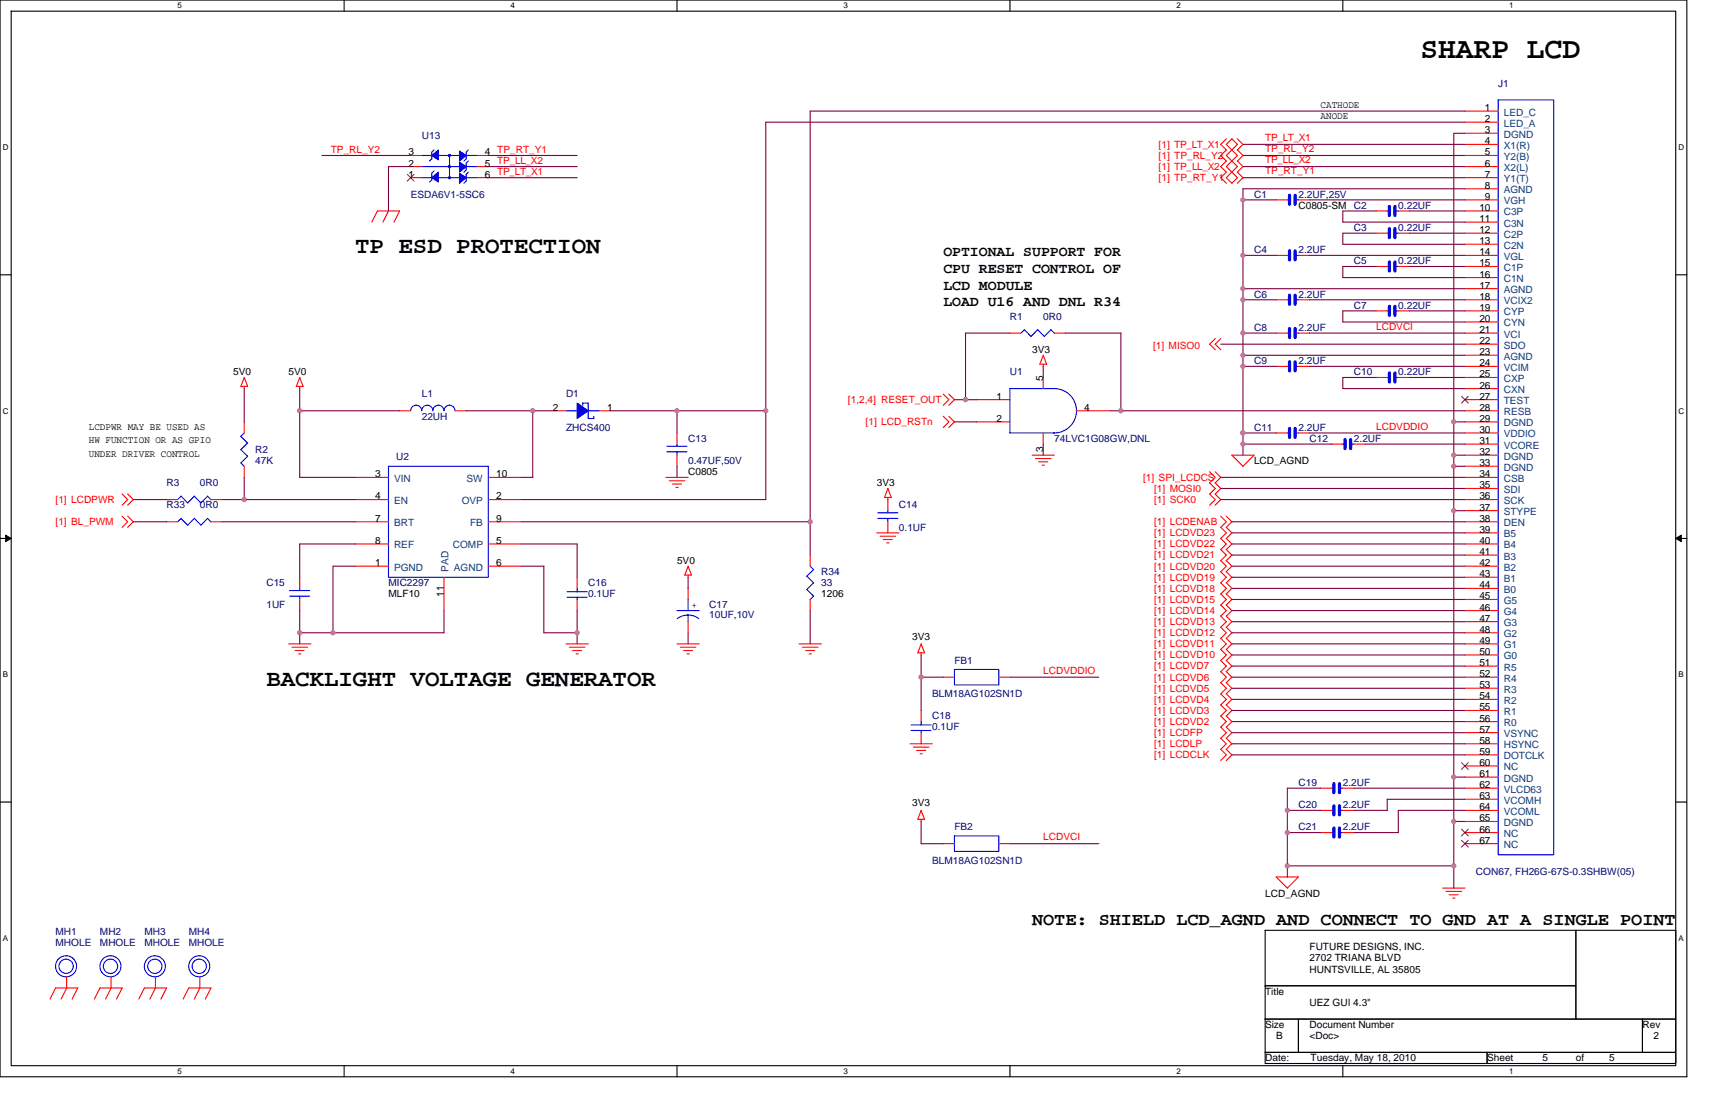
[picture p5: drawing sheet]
<svg xmlns="http://www.w3.org/2000/svg" width="432mm" height="279mm" viewBox="0 0 432 279" stroke-linecap="round" stroke-linejoin="round" font-family="sans-serif">
<path d="M0 0h424.7v271h-424.7zM2.8 2.8h419.1v265.4h-419.1z" fill="none" stroke="#000" stroke-width=".28"/>
<g fill="#fff">
<path d="M44.7 .3h1.1v2.2h-1.1z"/>
<path d="M44.7 268.5h1.1v2.3h-1.1z"/>
</g>
<path d="M86.6 0v2.8M86.6 268.2v2.8" fill="none" stroke="#000" stroke-width=".28"/>
<g fill="#fff">
<path d="M128.5 .3h1.2v2.2h-1.2z"/>
<path d="M128.5 268.5h1.2v2.3h-1.2z"/>
</g>
<path d="M170.5 0v2.8M170.5 268.2v2.8" fill="none" stroke="#000" stroke-width=".28"/>
<g fill="#fff">
<path d="M212.4 .3h1.1v2.2h-1.1z"/>
<path d="M212.4 268.5h1.1v2.3h-1.1z"/>
</g>
<path d="M254.3 0v2.8M254.3 268.2v2.8" fill="none" stroke="#000" stroke-width=".28"/>
<g fill="#fff">
<path d="M296.2 .3h1.1v2.2h-1.1z"/>
<path d="M296.2 268.5h1.1v2.3h-1.1z"/>
</g>
<path d="M338.1 0v2.8M338.1 268.2v2.8" fill="none" stroke="#000" stroke-width=".28"/>
<g fill="#fff">
<path d="M380 .3h1.1v2.2h-1.1z"/>
<path d="M380 268.5h1.1v2.3h-1.1z"/>
<path d="M.7 36h1.5v2.2h-1.5z"/>
<path d="M422.6 36h1.5v2.2h-1.5z"/>
<path d="M.7 102.3h1.5v2.3h-1.5z"/>
<path d="M422.6 102.3h1.5v2.3h-1.5z"/>
</g>
<path d="M0 69.2h2.8M421.9 69.2h2.8" fill="none" stroke="#000" stroke-width=".28"/>
<g fill="#fff">
<path d="M.7 168.7h1.4v2.2h-1.4z"/>
<path d="M422.6 168.7h1.3v2.2h-1.3z"/>
</g>
<path d="M0 135.5h2.8M421.9 135.5h2.8" fill="none" stroke="#000" stroke-width=".28"/>
<path d="M1.4 134.7l1.4 .8-1.4 .8zM421.9 135.5l1.4-.8v1.6z" fill="#000" stroke="#000" stroke-width=".25"/>
<g fill="#fff">
<path d="M.7 235.1h1.4v2.2h-1.4z"/>
<path d="M422.6 235.1h1.4v2.2h-1.4z"/>
</g>
<path d="M0 201.9h2.8M421.9 201.9h2.8M318.5 234.2h78.3v13.9h-78.3zM396.8 234.2h25.1v22.3h-25.1zM318.5 248.1h78.3v8.4h-78.3zM318.5 256.5h8.4v8.4h-8.4zM326.9 256.5h86.6v8.4h-86.6zM413.5 256.5h8.4v8.4h-8.4zM318.5 264.9h55.9v2.8h-55.9zM374.4 264.9h47.5v2.8h-47.5z" fill="none" stroke="#000" stroke-width=".28"/>
<g fill="none" stroke="#f00" stroke-width=".28">
<path d="M103.4 39.1h2.8M120.2 39.1h2.8M308.8 37.7l-1.4 1.4 1.4 1.4-1.4 1.4 1.4 1.4M308.8 34.9l-1.4 1.4 1.4 1.5M310.1 34.9l1.5 1.4-2.8 2.8 2.8 2.8-2.8 2.8 1.4 1.4M310.2 34.9l-1.4 1.4 2.8 2.8-2.8 2.8 2.8 2.8-1.5 1.4M311.5 34.9l1.4 1.4-1.4 1.5M311.5 37.7l1.4 1.4-1.4 1.4 1.4 1.4-1.4 1.4M368.8 28h8.4M368.8 30.8h8.4M368.8 33.5h8.4M368.8 36.3h8.4"/>
<path d="M368.8 39.1h8.4M95 53.1h5.6M95 53.1l-1.4 2.8M97.8 53.1l-1.4 2.8M100.6 53.1l-1.4 2.8M103.4 41.9h2.8M103.4 44.7h2.8M120.2 41.9h2.8M120.2 44.7h2.8M308.8 43.3l-1.4 1.4 1.4 1.4M311.5 43.3l1.4 1.4-1.4 1.4M321.3 50.3h2.8"/>
<path d="M326.9 50.3h2.8M346.5 53.1h2.8M346.5 58.7h2.8M352.1 53.1h2.8M352.1 58.7h2.8M368.8 53.1h8.4M368.8 41.9h8.4M368.8 44.7h8.4M368.8 47.5h8.4M368.8 50.3h8.4M368.8 55.9h8.4M368.8 58.7h8.4"/>
<path d="M321.3 64.3h2.8M321.3 75.5h2.8M326.9 64.3h2.8M326.9 75.5h2.8M346.5 78.3h2.8M346.5 67.1h2.8M352.1 78.3h2.8M352.1 67.1h2.8M368.8 78.3h8.4M368.8 61.5h8.4M368.8 64.3h8.4M368.8 67.1h8.4"/>
<path d="M368.8 69.9h8.4M368.8 72.7h8.4M368.8 75.5h8.4M61.5 97.3v.5M61.5 95l.9 2.3M61.5 95l-.9 2.3h1.7M75.5 97.3v.5M75.5 95l.8 2.3M75.5 95l-.9 2.3h1.7M237.5 99.2l1.4 1.4-1.4 1.4M238.9 99.2l1.4 1.4-1.4 1.4M254.3 83.8h2.8"/>
<path d="M262.7 95v2.8M262.7 91.7v.5M262.7 89.4l.8 2.3M262.7 89.4l-.9 2.3h1.7M265.5 83.8h2.7M306 85.2l-1.4 1.4 1.4 1.5M307.4 85.2l-1.4 1.4 1.4 1.5M321.3 83.8h2.8M321.3 92.2h2.8M326.9 83.8h2.8M326.9 92.2h2.8M346.5 95h2.8"/>
<path d="M352.1 95h2.8M368.8 81h8.4M368.8 83.8h8.4M368.8 86.6h8.4M368.8 89.4h8.4M368.8 92.2h8.4M368.8 95h8.4M368.8 97.8h8.4M61.5 106.2v2.8M61.5 117.4v2.8M100.6 103.4h2.8M114.6 103.4h2.8"/>
<path d="M139.7 103.4h2.8M150.9 103.4h2.8M170.5 109v2.8M170.5 114.6v2.8M237.5 104.8l1.4 1.4-1.4 1.4M238.9 104.8l1.4 1.4-1.4 1.4M245.9 100.6h8.4M245.9 106.2h8.4M259.9 114.6h5.6M260.7 115.4h3.9M261.5 116.2h2.3M262.4 117.1h.6"/>
<path d="M262.7 109v2.8M271 103.4h8.4M304.5 118.7l1.5 1.5-1.5 1.4M305.9 118.7l1.5 1.5-1.5 1.4M315.7 114.6l-2.8 2.8M315.8 114.6h-5.6l2.7 2.8M321.3 109h2.8M326.9 109h2.8M335.3 111.8h2.8M340.9 111.8h2.8M368.8 114.6h8.4M368.8 100.6h8.4"/>
<path d="M368.8 103.4h8.4M368.8 106.2h8.4M368.8 109h8.4M368.8 111.8h8.4M368.8 117.4h8.4M30.7 129.9l1.5 1.4-1.5 1.5M30.7 124.3l1.5 1.5-1.5 1.4M32.1 129.9l1.4 1.4-1.4 1.5M32.1 124.3l1.4 1.5-1.4 1.4M41.9 125.8h2.8M41.9 131.3h2.8M53.1 125.8h2.8"/>
<path d="M53.1 131.3h2.8M89.4 120.2h8.4M89.4 125.8h8.4M89.4 131.3h8.4M89.4 136.9h8.4M123 120.2h8.3M123 125.8h8.3M123 131.3h8.3M123 136.9h8.3M167.7 120.2h5.6M168.5 121h3.9M169.3 121.8h2.3"/>
<path d="M170.2 122.7h.6M204 139.7v2.8M220.7 134.1h5.7M221.6 135h3.9M222.4 135.8h2.3M223.3 136.7h.5M223.5 125.2v3.3M223.5 131.3v2.8M223.6 122.9l-.9 2.3h1.7l-.9-2.2M304.5 124.3l1.5 1.5-1.5 1.4M304.5 121.5l1.5 1.5-1.5 1.4M305.9 124.3l1.5 1.5-1.5 1.4"/>
<path d="M305.9 121.5l1.5 1.5-1.5 1.4M307.3 138.3l1.5 1.4-1.5 1.4 1.5 1.4-1.5 1.4M307.3 135.5l1.5 1.4-1.5 1.4M307.3 132.7l1.5 1.4-1.5 1.5M307.3 129.9l1.5 1.4-1.5 1.5M308.7 138.3l1.5 1.4-1.5 1.4 1.5 1.4-1.5 1.4M308.7 135.5l1.5 1.4-1.5 1.4M308.7 132.7l1.5 1.4-1.5 1.5M308.7 129.9l1.5 1.4-1.5 1.5M368.8 120.2h8.4M368.8 134.1h8.4M368.8 123h8.4"/>
<path d="M368.8 125.8h8.4M368.8 128.5h8.4M368.8 131.3h8.4M368.8 136.9h8.4M368.8 139.7h8.4M75.5 145.3v2.8M75.5 150.9v2.8M89.4 142.5h8.4M111.8 145.3v8.4M123 142.5h8.3M145.3 145.3v2.8M145.3 150.9v2.8"/>
<path d="M173.2 144.8v.5M173.2 148.1v2.8M173.2 156.5v2.8M173.3 142.5l-.9 2.3h1.7l-.9-2.3M204 150.9v2.8M307.3 152.3l1.5 1.4-1.5 1.4 1.5 1.4-1.5 1.4M307.3 146.7l1.5 1.4-1.5 1.4 1.5 1.4-1.5 1.4M307.3 157.9l1.5 1.4-1.5 1.4M307.3 143.9l1.5 1.4-1.5 1.4M308.7 152.3l1.5 1.4-1.5 1.4 1.5 1.4-1.5 1.4M308.7 146.7l1.5 1.4-1.5 1.4 1.5 1.4-1.5 1.4M308.7 157.9l1.5 1.4-1.5 1.4"/>
<path d="M308.7 143.9l1.5 1.4-1.5 1.4M368.8 142.5h8.4M368.8 145.3h8.4M368.8 148.1h8.4M368.8 150.9h8.4M368.8 153.7h8.4M368.8 156.5h8.4M368.8 159.3h8.4M72.7 162.1h5.6M73.5 162.9h3.9M74.3 163.7h2.3M75.2 164.6h.6"/>
<path d="M142.5 162.1h5.6M143.4 162.9h3.9M144.2 163.7h2.2M145 164.6h.6M170.5 162.1h5.6M171.3 162.9h3.9M172.1 163.7h2.3M173 164.6h.5M201.2 162.1h5.6M202 162.9h4M202.8 163.7h2.3M203.7 164.6h.6"/>
<path d="M231.9 164.3v.6M231.9 178.8v2.8M232.8 164.3h-1.7l.8-2.2 .9 2.2M237.5 170.5h2.8M251.5 170.5h2.8M307.3 174.6l1.5 1.4-1.5 1.5 1.5 1.3-1.5 1.5M307.3 166.2l1.5 1.5-1.5 1.4M307.3 169l1.5 1.5-1.5 1.4M307.3 171.8l1.5 1.4-1.5 1.5M307.3 160.7l1.5 1.4-1.5 1.3 1.5 1.5-1.5 1.4M308.7 174.6l1.5 1.4-1.5 1.5 1.5 1.3-1.5 1.5M308.7 166.2l1.5 1.5-1.5 1.4"/>
<path d="M308.7 169l1.5 1.5-1.5 1.4M308.7 171.8l1.5 1.4-1.5 1.5M308.7 160.7l1.5 1.4-1.5 1.3 1.5 1.5-1.5 1.4M368.8 162.1h8.4M368.8 164.9h8.4M368.8 167.7h8.4M368.8 170.5h8.4M368.8 173.2h8.4M368.8 176h8.4M368.8 178.8h8.4M229.1 187.2h5.6M230 188.1h3.9"/>
<path d="M230.8 188.9h2.2M231.6 189.7h.6M231.9 184.4v2.8M307.3 180.2l1.5 1.4-1.5 1.4M307.3 183l1.5 1.4-1.5 1.4 1.5 1.4-1.5 1.4M307.3 188.6l1.5 1.4-1.5 1.4M308.7 180.2l1.5 1.4-1.5 1.4M308.7 183l1.5 1.4-1.5 1.4 1.5 1.4-1.5 1.4M308.7 188.6l1.5 1.4-1.5 1.4M332.5 198.4h2.8M338.1 198.4h2.8M368.8 187.2h8.4"/>
<path d="M368.8 181.6h8.4M368.8 184.4h8.4M368.8 190h8.4M368.8 192.8h8.4M368.8 195.6h8.4M368.8 198.4h8.4M231.9 206.2v.6M231.9 204l.9 2.2M231.9 204l-.8 2.2h1.7M237.5 212.4h2.8M251.5 212.4h2.8M332.5 204h2.8"/>
<path d="M332.5 209.6h2.8M338.1 204h2.8M338.1 209.6h2.8M368.8 201.2h8.4M368.8 204h8.4M368.8 206.8h8.4M368.8 209.6h8.4M368.8 212.4h8.4M324.1 223.5l-2.8-2.8h5.6l-2.8 2.9M363.2 223.5h5.7M364.1 224.4h3.9M364.9 225.2h2.3"/>
<path d="M365.8 226.1h.5M14 248.7h5.6l-1.4 2.8M14 248.7l-1.4 2.8M16.8 245.9v2.8l-1.4 2.8M23.8 251.5l1.4-2.8h5.6l-1.5 2.8M28 245.9v2.8M28 248.7l-1.4 2.8M36.3 248.7h5.7l-1.5 2.8M36.4 248.7l-1.5 2.8M39.1 245.9l.1 2.8-1.5 2.8M46.1 251.5l1.4-2.8h5.6l-1.4 2.8M50.3 245.9v2.8"/>
<path d="M50.3 248.7l-1.4 2.8"/>
</g>
<g fill="none" stroke="#00f" stroke-width=".28">
<path d="M106.2 39.1h14M108.7 38.3v1.7M108.7 40l-.6 .6M109.3 37.7l-.6 .6M113.2 39.1v5.6M117.4 40l-.6 .6M117.4 38.3v1.7M117.9 37.7l-.6 .6M377.2 25.2h14v190h-14zM106.2 44.7h14M106.2 41.9h14M108.7 43.6v1.7l-.6 .5"/>
<path d="M109.3 43l-.6 .6M117.4 41.1v1.7l-.6 .5M117.4 43.9v1.7l-.6 .5M117.9 43.3l-.6 .6M117.9 40.5l-.6 .6M324.1 50.3h.6M326.1 50.3h.8M349.3 53.1h.5M349.3 58.7h.5M351.2 53.1h.9M351.2 58.7h.9M324.1 75.5h.6"/>
<path d="M324.1 64.3h.6M326.1 75.5h.8M326.1 64.3h.8M349.3 78.3h.5M349.3 67.1h.5M351.2 78.3h.9M351.2 67.1h.9M257.9 83l1.7 1.7M257.9 83l-.8 .8M261.3 83l1.7 1.7M261.3 83l-1.7 1.7M264.6 83l.9 .9"/>
<path d="M264.6 83l-1.7 1.7M265.4 97.8a5.6 5.6 0 0 1 5.6 5.6v-.1a5.6 5.6 0 0 1-5.6 5.7h-11.1M265.5 97.8h-11.2v11.2M324.1 83.8h.6M324.1 92.2h.6M326.1 83.8h.8M326.1 92.2h.8M349.3 95h.5M351.2 95h.9M61.5 109l-.9 .8 1.7 1.7M62.4 114.8l-1.8 1.7 .9 .9M62.4 111.5l-1.8 1.7 1.7 1.7"/>
<path d="M97.8 117.4h25.2v27.9h-25.2zM114.6 103.4a1.4 1.4 0 0 0-1.5-1.4h.1a1.37 1.37 0 0 0-1.4 1.4 1.4 1.4 0 0 0-1.5-1.4h.1a1.37 1.37 0 0 0-1.4 1.4 1.4 1.4 0 0 0-1.4-1.4 1.37 1.37 0 0 0-1.4 1.4 1.4 1.4 0 0 0-1.4-1.4 1.37 1.37 0 0 0-1.4 1.4M142.5 103.4h2.8M146.7 101.5h1.4v3.9l1.4-.1v-.5M146.7 101.5v.5M148.1 103.4h2.8M167.9 113.7h5.1M167.9 112.3h5.1M170.5 111.8v.6M170.5 113.7v.9M324.1 109h.6M326.1 109h.8"/>
<path d="M338.1 111.8h.6M340 111.8h.9M44.7 125.8l.9-.9 1.7 1.7M47.2 126.6l1.7-1.7 1.7 1.7M52.3 124.9l.8 .9M52.3 130.5l.8 .9M52.3 124.9l-1.7 1.7M52.3 130.5l-1.7 1.7-1.7-1.7-1.6 1.7-1.7-1.7-.9 .8M221 130.5h5.1M221 129.1h5.1M223.5 128.5v.6M223.5 130.5v.8"/>
<path d="M72.9 150.1h5.1M72.9 148.7h5.1M75.5 148.1v.6M75.5 150v.9M142.8 148.9h5M142.8 150.3h5M145.3 148.1v.9M145.3 150.3v.6M170.5 153.7h5.6M170.5 155.7l1.3-.7 1.4-.2 1.5 .2 1.2 .7M173.2 150.9v2.8M173.2 154.8v1.7"/>
<path d="M203.1 148.4l1.8 1.7-.9 .8M204 142.5l.9 .9-1.8 1.7 1.8 1.6-1.8 1.7M240.3 168.5h11.2v3.9h-11.2zM229.4 182.5h5M229.4 183.9h5M231.9 181.6v.9M231.9 183.9v.5M335.3 198.4h.6M337.2 198.4h.9M240.3 210.4h11.2v3.9h-11.2zM335.3 204h.6M335.3 209.6h.6"/>
<path d="M337.2 204h.9M337.2 209.6h.9"/>
<circle cx="16.6" cy="243.2" r="2.65"/>
<circle cx="16.6" cy="243.2" r="1.8"/>
<circle cx="27.8" cy="243.2" r="2.65"/>
<circle cx="27.8" cy="243.2" r="1.8"/>
<circle cx="39" cy="243.2" r="2.65"/>
<circle cx="39" cy="243.2" r="1.8"/>
<circle cx="50.2" cy="243.2" r="2.65"/>
<circle cx="50.2" cy="243.2" r="1.8"/>
</g>
<g fill="none" stroke="#00f" stroke-width=".83">
<path d="M324.7 49.2v2.2M326.1 49.2v2.2M349.8 52v2.2M349.8 57.6v2.2M351.2 52v2.2M351.2 57.6v2.2M324.7 63.1v2.3M324.7 74.3v2.3M326.1 63.1v2.3M326.1 74.3v2.3M349.8 65.9v2.3M349.8 77.1v2.3"/>
<path d="M351.2 65.9v2.3M351.2 77.1v2.3M324.7 82.7v2.3M324.7 91.1v2.2M326.1 82.7v2.3M326.1 91.1v2.2M349.8 93.9v2.2M351.2 93.9v2.2M324.7 107.8v2.3M326.1 107.8v2.3M338.6 110.6v2.3M340 110.6v2.3"/>
<path d="M335.9 197.3v2.2M337.2 197.3v2.2M335.9 202.8v2.3M335.9 208.4v2.3M337.2 202.8v2.3M337.2 208.4v2.3"/>
</g>
<path d="M102.6 43.9l1.7 1.7M104.2 43.9l-1.7 1.7M368 99.8l1.7 1.7M369.7 99.8l-1.7 1.7M368 192l1.7 1.7M369.7 192l-1.7 1.7M368 208.7l1.7 1.7M368 211.5l1.7 1.7M369.7 208.7l-1.7 1.7M369.7 211.5l-1.7 1.7" fill="none" stroke="#804000" stroke-width=".25"/>
<g fill="#00f" stroke="#00f" stroke-width=".28">
<path d="M115.7 38l1.7 1.1-1.7 1.4z" fill-rule="evenodd"/>
<path d="M115.7 43.6l1.7 1.1-1.7 1.4z" fill-rule="evenodd"/>
<path d="M108.7 44.7l1.7-1.4v2.5z" fill-rule="evenodd"/>
<path d="M108.7 39.1l1.7-1.4v2.6z" fill-rule="evenodd"/>
<path d="M115.7 40.8l1.7 1.1-1.7 1.4z" fill-rule="evenodd"/>
<path d="M145.3 101.5l2.8 1.9-2.8 1.9z" fill-rule="evenodd"/>
<circle cx="113.2" cy="41.9" r=".27"/>
<circle cx="113.2" cy="44.7" r=".27"/>
<circle cx="113.2" cy="39.1" r=".27"/>
</g>
<g fill="none" stroke="#800040" stroke-width=".28">
<path d="M81 39.1h22.4M123 39.1h22.3M312.9 36.3h56M312.9 39.1h56M368.9 30.8h-176.1v95h-61.5M368.9 28h-164.9v111.7M368.9 33.5h-2.9v190.1M103.4 41.9h-5.6v11.2M123 41.9h22.3M123 44.7h22.3M312.9 41.9h56M312.9 44.7h56"/>
<path d="M312.9 50.3h8.5M329.7 50.3h39.2M346.5 53.1h-8.4v2.8h30.8M346.5 58.7h-8.4v2.8h30.8M354.9 53.1h14M354.9 58.7h14M368.9 47.5h-56v67.1M312.9 64.3h8.5M312.9 75.5h8.5M312.9 72.7h56M329.7 64.3h39.2M329.7 75.5h39.2"/>
<path d="M346.5 67.1h-8.4v2.8h30.8M346.5 78.3h-8.4v2.8l30.8-.1M354.9 67.1h14M354.9 78.3h14M61.5 97.8v8.4M75.5 97.8v22.4h14M254.3 83.8h-11.2v16.8M262.7 92.2v2.8M268.2 83.8h14v19.6M307.4 86.6h61.5M312.9 83.8h8.5M312.9 92.2h8.5"/>
<path d="M312.9 89.4h56M329.7 83.8h39.2M329.7 92.2h39.2M346.5 95h-8.4v2.8h30.8M354.9 95h14M75.5 103.4h25.1M117.4 103.4h22.3M134.1 103.4l.1 16.8h-2.9M153.7 103.4h39.1M170.5 103.4v5.6M170.5 117.4v2.8M240.3 106.2h5.6"/>
<path d="M245.9 100.6h-5.6M262.7 111.8v2.8M279.4 103.4h89.5M312.9 109h8.5M312.9 111.8h22.4M329.7 109h39.2M343.7 111.8h25.2M366 106.2h2.9M366 117.4h2.9M366 114.6h2.9M33.5 125.8h8.5M33.5 131.3h8.5"/>
<path d="M55.9 131.3h33.6M61.5 120.2v5.6M89.5 125.8h-33.6M89.5 136.9h-14v8.4M131.3 136.9h14v8.4M131.3 131.3h72.7M307.4 120.2h61.5M307.4 123h61.5M307.4 125.8h61.5M310.2 134.1h58.7M310.2 136.9h58.7M310.2 139.7h58.7"/>
<path d="M310.2 131.3h58.7M366 128.5h2.9M75.5 159.3h36.3M75.5 153.7v8.4M89.5 142.5h-5.7v16.8M111.8 153.7v5.6M131.3 142.5h5.6M136.9 159.3h8.4M136.9 142.5v16.8M145.3 153.7v8.4M173.2 145.3v2.8M173.2 159.3v2.8"/>
<path d="M204 153.7v8.4M310.2 150.9h58.7M310.2 156.5h58.7M310.2 159.3h58.7M310.2 153.7h58.7M310.2 148.1h58.7M310.2 142.5h58.7M310.2 145.3h58.7M231.9 170.5h5.6M231.9 164.9v14M254.3 170.5h22.3M310.2 162.1h58.7"/>
<path d="M310.2 164.9h58.7M310.2 176h58.7M310.2 178.8h58.7M310.2 167.7h58.7M310.2 170.5h58.7M310.2 173.2h58.7M310.2 184.4h58.7M310.2 187.2h58.7M310.2 190h58.7M310.2 181.6h58.7M332.5 198.4h-8.4v22.4M340.9 198.4h28"/>
<path d="M366 195.6h2.9M231.9 206.8v5.6h5.6M254.3 212.4h22.3M324.1 218h42M324.1 204h8.4M324.1 209.6h8.4M340.9 209.6h11.2M366 206.8h2.9M368.9 204h-16.8v5.6M368.9 201.2h-19.6v2.8h-8.4"/>
</g>
<g fill="#f0f" stroke="#f0f" stroke-width=".28">
<circle cx="366" cy="106.2" r=".54"/>
<circle cx="366" cy="206.8" r=".54"/>
<circle cx="366" cy="114.6" r=".54"/>
<circle cx="366" cy="128.5" r=".54"/>
<circle cx="366" cy="117.4" r=".54"/>
<circle cx="324.1" cy="204" r=".54"/>
<circle cx="324.1" cy="209.6" r=".54"/>
<circle cx="312.9" cy="72.7" r=".54"/>
<circle cx="312.9" cy="50.3" r=".54"/>
<circle cx="312.9" cy="64.3" r=".54"/>
<circle cx="312.9" cy="75.4" r=".54"/>
<circle cx="312.9" cy="83.8" r=".54"/>
<circle cx="312.9" cy="89.4" r=".54"/>
<circle cx="312.9" cy="92.2" r=".54"/>
<circle cx="312.9" cy="109" r=".54"/>
<circle cx="312.9" cy="111.8" r=".54"/>
<circle cx="282.2" cy="103.4" r=".54"/>
<circle cx="366" cy="195.6" r=".54"/>
<circle cx="75.4" cy="103.4" r=".54"/>
<circle cx="61.5" cy="125.7" r=".54"/>
<circle cx="75.4" cy="159.3" r=".54"/>
<circle cx="145.3" cy="159.3" r=".54"/>
<circle cx="204" cy="131.3" r=".54"/>
<circle cx="134.1" cy="103.4" r=".54"/>
<circle cx="170.4" cy="103.4" r=".54"/>
<circle cx="324.1" cy="217.9" r=".54"/>
<circle cx="366" cy="217.9" r=".54"/>
<circle cx="243.1" cy="100.6" r=".54"/>
<circle cx="192.8" cy="103.4" r=".54"/>
<circle cx="231.9" cy="170.4" r=".54"/>
<circle cx="83.8" cy="159.3" r=".54"/>
</g>
<text font-size="7.5" x="357.7" y="14.7">SHARP LCD</text>
<g font-size="5.9">
<text x="89.4" y="63.6">TP ESD PROTECTION</text>
<text x="67.1" y="172.6">BACKLIGHT VOLTAGE GENERATOR</text>
</g>
<text font-size="4.5" x="259.9" y="232.8">NOTE: SHIELD LCD_AGND AND CONNECT TO GND AT A SINGLE POINT</text>
<g font-size="3.6">
<text x="237.5" y="64.5">OPTIONAL SUPPORT FOR</text>
<text x="237.5" y="68.7">CPU RESET CONTROL OF</text>
<text x="237.5" y="72.9">LCD MODULE</text>
<text x="237.5" y="77.1">LOAD U16 AND DNL R34</text>
</g>
<g font-size="2.5" fill="#000080">
<text x="377.2" y="21.8">J1</text>
<text x="106.2" y="34.9">U13</text>
<text x="103.4" y="49.8">ESDA6V1-5SC6</text>
<text x="315.7" y="49.8">C1</text>
<text x="326.9" y="49.8">2.2UF,25V</text>
<text x="340.9" y="52.6">C2</text>
<text x="352.1" y="52.6">0.22UF</text>
<text x="340.9" y="58.1">C3</text>
<text x="352.1" y="58.1">0.22UF</text>
<text x="315.7" y="63.7">C4</text>
<text x="326.9" y="63.7">2.2UF</text>
<text x="340.9" y="66.5">C5</text>
<text x="352.1" y="66.5">0.22UF</text>
<text x="315.7" y="74.9">C6</text>
<text x="326.9" y="74.9">2.2UF</text>
<text x="340.9" y="77.7">C7</text>
<text x="352.1" y="77.7">0.22UF</text>
<text x="254.3" y="80.5">R1</text>
<text x="262.7" y="80.5">0R0</text>
<text x="315.7" y="83.3">C8</text>
<text x="326.9" y="83.3">2.2UF</text>
<text x="254.3" y="94.5">U1</text>
<text x="315.7" y="91.7">C9</text>
<text x="326.9" y="91.7">2.2UF</text>
<text x="340.9" y="94.5">C10</text>
<text x="352.1" y="94.5">0.22UF</text>
<text x="106.2" y="100.1">L1</text>
<text x="142.5" y="100.1">D1</text>
<text x="106.2" y="105.6">22UH</text>
<text x="142.5" y="108.4">ZHCS400</text>
<text x="173.2" y="111.2">C13</text>
<text x="265.5" y="111.2">74LVC1G08GW,DNL</text>
<text x="315.7" y="108.4">C11</text>
<text x="326.9" y="108.4">2.2UF</text>
<text x="329.7" y="111.2">C12</text>
<text x="340.9" y="111.2">2.2UF</text>
<text x="64.3" y="114">R2</text>
<text x="64.3" y="116.8">47K</text>
<text x="99.8" y="115.7">U2</text>
<text x="173.2" y="116.8">0.47UF,50V</text>
<text x="41.9" y="122.4">R3</text>
<text x="50.3" y="122.4">0R0</text>
<text x="41.9" y="128">R33</text>
<text x="50.3" y="128">0R0</text>
<text x="226.3" y="128">C14</text>
<text x="226.3" y="133.6">0.1UF</text>
<text x="67.1" y="147.6">C15</text>
<text x="97.8" y="147.6">MIC2297</text>
<text x="148.1" y="147.6">C16</text>
<text x="206.8" y="144.8">R34</text>
<text x="206.8" y="147.6">33</text>
<text x="67.1" y="153.1">1UF</text>
<text x="148.1" y="150.3">0.1UF</text>
<text x="178.6" y="153.1">C17</text>
<text x="178.6" y="155.7">10UF,10V</text>
<text x="240.3" y="167.1">FB1</text>
<text x="234.7" y="175.5">BLM18AG102SN1D</text>
<text x="234.7" y="181.1">C18</text>
<text x="234.7" y="183.9">0.1UF</text>
<text x="326.9" y="197.8">C19</text>
<text x="338.1" y="197.8">2.2UF</text>
<text x="326.9" y="203.4">C20</text>
<text x="338.1" y="203.4">2.2UF</text>
<text x="240.3" y="209">FB2</text>
<text x="326.9" y="209">C21</text>
<text x="338.1" y="209">2.2UF</text>
<text x="234.7" y="217.4">BLM18AG102SN1D</text>
<text x="371.6" y="220.2">CON67, FH26G-67S-0.3SHBW(05)</text>
<text x="14" y="235.3">MH1</text>
<text x="14" y="238.1">MHOLE</text>
<text x="25.2" y="235.3">MH2</text>
<text x="25.2" y="238.1">MHOLE</text>
<text x="36.3" y="235.3">MH3</text>
<text x="36.3" y="238.1">MHOLE</text>
<text x="47.5" y="235.3">MH4</text>
<text x="47.5" y="238.1">MHOLE</text>
</g>
<g font-size="2.5">
<text x="332.5" y="27.2">CATHODE</text>
<text x="332.5" y="30">ANODE</text>
<text x="373.9" y="27.9">1</text>
<text x="373.9" y="30.7">2</text>
<text x="373.9" y="33.5">3</text>
<text x="102.8" y="41.9">2</text>
<text x="102.8" y="39.1">3</text>
<text x="122.1" y="39.1">4 TP_RT_Y1</text>
<text x="122.1" y="41.9">5 TP_LL_X2</text>
<text x="373.9" y="36.3">4</text>
<text x="373.9" y="39.1">5</text>
<text x="373.9" y="41.9">6</text>
<text x="102.8" y="44.7">1</text>
<text x="122.1" y="44.7">6 TP_LT_X1</text>
<text x="373.9" y="44.7">7</text>
<text x="373.9" y="47.5">8</text>
<text x="326.9" y="52.6">C0805-SM</text>
<text x="372.5" y="53.1">10</text>
<text x="373.9" y="50.3">9</text>
<text x="372.5" y="55.9">11</text>
<text x="372.5" y="58.7">12</text>
<text x="372.5" y="61.5">13</text>
<text x="372.5" y="64.3">14</text>
<text x="372.5" y="67.1">15</text>
<text x="372.5" y="69.8">16</text>
<text x="372.5" y="72.6">17</text>
<text x="372.5" y="75.4">18</text>
<text x="372.5" y="78.2">19</text>
<text x="372.5" y="81">20</text>
<text x="372.5" y="83.8">21</text>
<text x="259.9" y="88.9">3V3</text>
<text x="372.5" y="86.6">22</text>
<text x="372.5" y="89.4">23</text>
<text x="58.7" y="94.5">5V0</text>
<text x="72.7" y="94.5">5V0</text>
<text x="262.6" y="95.9" transform="rotate(-90 262.6 95.9)">5</text>
<text x="372.5" y="92.2">24</text>
<text x="372.5" y="95">25</text>
<text x="250.9" y="100.6">1</text>
<text x="372.5" y="97.8">26</text>
<text x="372.5" y="100.6">27</text>
<text x="139.2" y="103.4">2</text>
<text x="152.8" y="103.4">1</text>
<text x="250.9" y="106.2">2</text>
<text x="273" y="103.4">4</text>
<text x="372.5" y="103.4">28</text>
<text x="372.5" y="106.2">29</text>
<text x="22.4" y="108.2">LCDPWR MAY BE USED AS</text>
<text x="22.4" y="111.6">HW FUNCTION OR AS GPIO</text>
<text x="262.6" y="113.9" transform="rotate(-90 262.6 113.9)">3</text>
<text x="372.5" y="109">30</text>
<text x="372.5" y="111.8">31</text>
<text x="22.4" y="115">UNDER DRIVER CONTROL</text>
<text x="173.2" y="119.6">C0805</text>
<text x="315.7" y="116.8">LCD_AGND</text>
<text x="372.5" y="114.6">32</text>
<text x="372.5" y="117.3">33</text>
<text x="94.5" y="120.1">3</text>
<text x="94.5" y="125.7">4</text>
<text x="124.9" y="125.7">2</text>
<text x="124.9" y="120.1">10</text>
<text x="220.7" y="122.4">3V3</text>
<text x="372.5" y="120.1">34</text>
<text x="372.5" y="122.9">35</text>
<text x="372.5" y="125.7">36</text>
<text x="94.5" y="131.3">7</text>
<text x="124.9" y="131.3">9</text>
<text x="372.5" y="128.5">37</text>
<text x="372.5" y="131.3">38</text>
<text x="94.5" y="136.9">8</text>
<text x="124.9" y="136.9">5</text>
<text x="372.5" y="134.1">39</text>
<text x="372.5" y="136.9">40</text>
<text x="94.5" y="142.5">1</text>
<text x="124.9" y="142.5">6</text>
<text x="170.5" y="142">5V0</text>
<text x="372.5" y="139.7">41</text>
<text x="372.5" y="142.5">42</text>
<text x="372.5" y="145.3">43</text>
<text x="372.5" y="148.1">44</text>
<text x="97.8" y="150.3">MLF10</text>
<text x="111.8" y="150.2" transform="rotate(-90 111.8 150.2)">11</text>
<text x="206.8" y="150.3">1206</text>
<text x="372.5" y="150.9">45</text>
<text x="372.5" y="153.7">46</text>
<text x="229.7" y="161">3V3</text>
<text x="372.5" y="156.5">47</text>
<text x="372.5" y="159.3">48</text>
<text x="372.5" y="162.1">49</text>
<text x="372.5" y="164.8">50</text>
<text x="372.5" y="167.6">51</text>
<text x="372.5" y="170.4">52</text>
<text x="372.5" y="173.2">53</text>
<text x="372.5" y="176">54</text>
<text x="372.5" y="178.8">55</text>
<text x="372.5" y="181.6">56</text>
<text x="372.5" y="184.4">57</text>
<text x="372.5" y="187.2">58</text>
<text x="372.5" y="190">59</text>
<text x="372.5" y="192.8">60</text>
<text x="372.5" y="195.6">61</text>
<text x="229.7" y="202.9">3V3</text>
<text x="372.5" y="198.4">62</text>
<text x="372.5" y="201.2">63</text>
<text x="372.5" y="204">64</text>
<text x="372.5" y="206.8">65</text>
<text x="372.5" y="209.5">66</text>
<text x="372.5" y="212.3">67</text>
<text x="318.5" y="225.8">LCD_AGND</text>
<text x="329.7" y="239.2">FUTURE DESIGNS, INC.</text>
<text x="329.7" y="242">2702 TRIANA BLVD</text>
<text x="329.7" y="244.8">HUNTSVILLE, AL 35805</text>
<text x="318.5" y="250.4">Title</text>
<text x="329.7" y="253.2">UEZ GUI 4.3&quot;</text>
<text x="318.5" y="258.8">Size</text>
<text x="321.3" y="261.6">B</text>
<text x="329.7" y="258.8">Document Number</text>
<text x="329.7" y="261.6">&lt;Doc&gt;</text>
<text x="413.5" y="258.8">Rev</text>
<text x="416.3" y="261.6">2</text>
<text x="318.5" y="267.1">Date:</text>
<text x="330" y="267.1">Tuesday, May 18, 2010</text>
<text x="374.4" y="267.1">Sheet</text>
<text x="388.4" y="267.1">5</text>
<text x="396.8" y="267.1">of</text>
<text x="405.2" y="267.1">5</text>
</g>
<g font-size="2.5" fill="#004080">
<text x="378.6" y="29.1">LED_C</text>
<text x="378.6" y="31.9">LED_A</text>
<text x="378.6" y="34.7">DGND</text>
<text x="378.6" y="37.5">X1(R)</text>
<text x="378.6" y="40.3">Y2(B)</text>
<text x="378.6" y="43.1">X2(L)</text>
<text x="378.6" y="45.8">Y1(T)</text>
<text x="378.6" y="48.6">AGND</text>
<text x="378.6" y="51.4">VGH</text>
<text x="378.6" y="54.2">C3P</text>
<text x="378.6" y="57">C3N</text>
<text x="378.6" y="59.8">C2P</text>
<text x="378.6" y="62.6">C2N</text>
<text x="378.6" y="65.4">VGL</text>
<text x="378.6" y="68.2">C1P</text>
<text x="378.6" y="71">C1N</text>
<text x="378.6" y="73.8">AGND</text>
<text x="378.6" y="76.6">VCIX2</text>
<text x="378.6" y="79.4">CYP</text>
<text x="378.6" y="82.2">CYN</text>
<text x="378.6" y="85">VCI</text>
<text x="378.6" y="87.8">SDO</text>
<text x="378.6" y="90.5">AGND</text>
<text x="378.6" y="93.3">VCIM</text>
<text x="378.6" y="96.1">CXP</text>
<text x="378.6" y="98.9">CXN</text>
<text x="378.6" y="101.7">TEST</text>
<text x="378.6" y="104.5">RESB</text>
<text x="378.6" y="107.3">DGND</text>
<text x="378.6" y="110.1">VDDIO</text>
<text x="378.6" y="112.9">VCORE</text>
<text x="378.6" y="115.7">DGND</text>
<text x="378.6" y="118.5">DGND</text>
<text x="99.2" y="121.3">VIN</text>
<text x="117.5" y="121.3">SW</text>
<text x="378.6" y="121.3">CSB</text>
<text x="378.6" y="124.1">SDI</text>
<text x="99.2" y="126.9">EN</text>
<text x="116.2" y="126.9">OVP</text>
<text x="378.6" y="126.9">SCK</text>
<text x="378.6" y="129.7">STYPE</text>
<text x="99.2" y="132.5">BRT</text>
<text x="118.3" y="132.5">FB</text>
<text x="378.6" y="132.5">DEN</text>
<text x="378.6" y="135.3">B5</text>
<text x="99.2" y="143.6">PGND</text>
<text x="99.2" y="138">REF</text>
<text x="112.9" y="143.9" transform="rotate(-90 112.9 143.9)">PAD</text>
<text x="114" y="138">COMP</text>
<text x="114.3" y="143.6">AGND</text>
<text x="378.6" y="138">B4</text>
<text x="378.6" y="140.8">B3</text>
<text x="378.6" y="143.6">B2</text>
<text x="378.6" y="146.4">B1</text>
<text x="378.6" y="149.2">B0</text>
<text x="378.6" y="152">G5</text>
<text x="378.6" y="154.8">G4</text>
<text x="378.6" y="157.6">G3</text>
<text x="378.6" y="160.4">G2</text>
<text x="378.6" y="163.2">G1</text>
<text x="378.6" y="166">G0</text>
<text x="378.6" y="168.8">R5</text>
<text x="378.6" y="171.6">R4</text>
<text x="378.6" y="174.4">R3</text>
<text x="378.6" y="177.2">R2</text>
<text x="378.6" y="180">R1</text>
<text x="378.6" y="182.7">R0</text>
<text x="378.6" y="185.5">VSYNC</text>
<text x="378.6" y="188.3">HSYNC</text>
<text x="378.6" y="191.1">DOTCLK</text>
<text x="378.6" y="193.9">NC</text>
<text x="378.6" y="196.7">DGND</text>
<text x="378.6" y="199.5">VLCD63</text>
<text x="378.6" y="202.3">VCOMH</text>
<text x="378.6" y="205.1">VCOML</text>
<text x="378.6" y="207.9">DGND</text>
<text x="378.6" y="210.7">NC</text>
<text x="378.6" y="213.5">NC</text>
</g>
<g font-size="2.5" fill="#f00">
<text x="318.5" y="35.5">TP_LT_X1</text>
<text x="83.3" y="38.6">TP_RL_Y2</text>
<text x="291.7" y="37.2">[1] TP_LT_X1</text>
<text x="291.7" y="40">[1] TP_RL_Y2</text>
<text x="318.5" y="38.3">TP_RL_Y2</text>
<text x="318.5" y="41.1">TP_LL_X2</text>
<text x="291.7" y="42.8">[1] TP_LL_X2</text>
<text x="291.7" y="45.6">[1] TP_RT_Y1</text>
<text x="318.5" y="43.9">TP_RT_Y1</text>
<text x="346.5" y="83">LCDVCI</text>
<text x="290.3" y="87.8">[1] MISO0</text>
<text x="213.5" y="101.5">[1,2,4] RESET_OUT</text>
<text x="218" y="107">[1] LCD_RSTn</text>
<text x="346.5" y="108.2">LCDVDDIO</text>
<text x="287.8" y="121">[1] SPI_LCDCS</text>
<text x="290.6" y="123.8">[1] MOSI0</text>
<text x="14" y="126.6">[1] LCDPWR</text>
<text x="290.6" y="126.6">[1] SCK0</text>
<text x="14" y="132.2">[1] BL_PWM</text>
<text x="290.6" y="137.8">[1] LCDVD22</text>
<text x="290.6" y="135">[1] LCDVD23</text>
<text x="290.6" y="132.2">[1] LCDENAB</text>
<text x="290.6" y="143.4">[1] LCDVD20</text>
<text x="290.6" y="140.6">[1] LCDVD21</text>
<text x="290.6" y="148.9">[1] LCDVD18</text>
<text x="290.6" y="146.2">[1] LCDVD19</text>
<text x="290.6" y="154.5">[1] LCDVD14</text>
<text x="290.6" y="151.7">[1] LCDVD15</text>
<text x="290.6" y="160.1">[1] LCDVD12</text>
<text x="290.6" y="157.3">[1] LCDVD13</text>
<text x="290.6" y="165.7">[1] LCDVD10</text>
<text x="290.6" y="162.9">[1] LCDVD11</text>
<text x="262.7" y="169.6">LCDVDDIO</text>
<text x="290.6" y="168.5">[1] LCDVD7</text>
<text x="290.6" y="171.3">[1] LCDVD6</text>
<text x="290.6" y="176.9">[1] LCDVD4</text>
<text x="290.6" y="179.7">[1] LCDVD3</text>
<text x="290.6" y="174.1">[1] LCDVD5</text>
<text x="290.6" y="182.5">[1] LCDVD2</text>
<text x="290.6" y="185.3">[1] LCDFP</text>
<text x="290.6" y="188.1">[1] LCDLP</text>
<text x="290.6" y="190.9">[1] LCDCLK</text>
<text x="262.7" y="211.5">LCDVCI</text>
</g>
<text font-size="2.5" fill="#00f" x="174.1" y="153.2">+</text>
<g font-size="2">
<text x="44.7" y="2.1">5</text>
<text x="128.5" y="2.1">4</text>
<text x="212.4" y="2.1">3</text>
<text x="296.2" y="2.1">2</text>
<text x="380" y="2.1">1</text>
<text x=".7" y="37.8">D</text>
<text x="422.6" y="37.8">D</text>
<text x=".7" y="104.1">C</text>
<text x="422.6" y="104.1">C</text>
<text x=".7" y="170.5">B</text>
<text x="422.6" y="170.5">B</text>
<text x=".7" y="236.9">A</text>
<text x="422.6" y="236.9">A</text>
<text x="44.7" y="270.3">5</text>
<text x="128.5" y="270.3">4</text>
<text x="212.4" y="270.3">3</text>
<text x="296.2" y="270.3">2</text>
<text x="380" y="270.3">1</text>
</g>
</svg>
